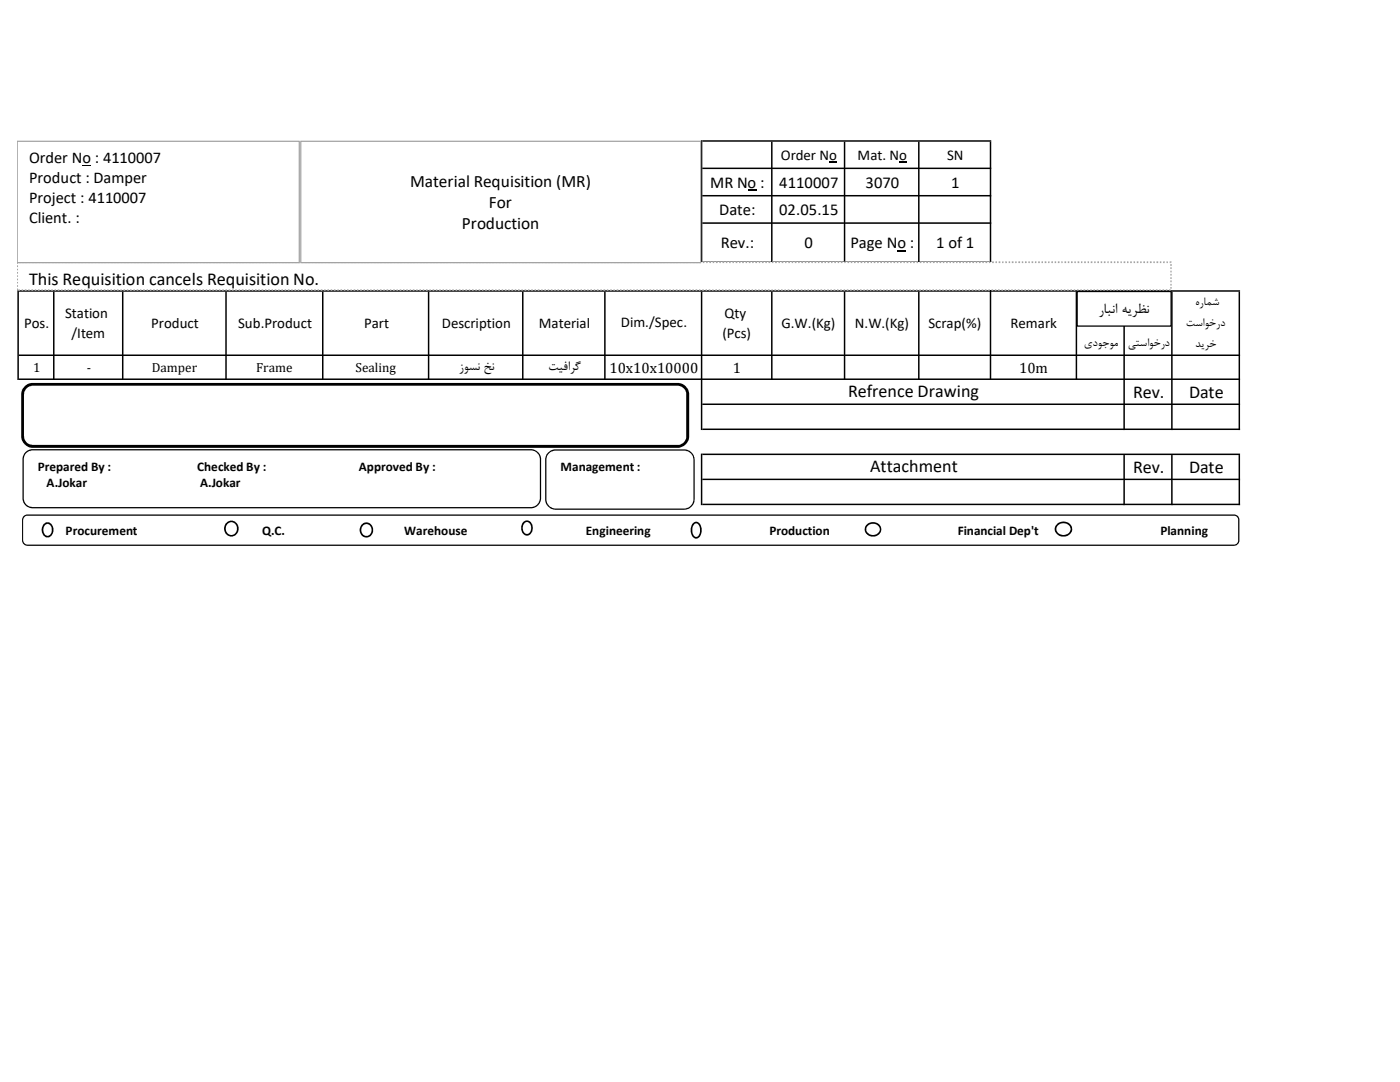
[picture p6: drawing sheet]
<svg xmlns="http://www.w3.org/2000/svg" width="279mm" height="216mm" viewBox="0 0 279 216" stroke-linecap="round" stroke-linejoin="round" font-family="sans-serif">
<path d="M149.2 37.8h1.8v.2h-1.8zM165.4 32.2h1.6v.2h-1.6zM179.5 32.2h1.5v.2h-1.5zM179.1 49.9h1.7v.2h-1.7z" fill="#000"/>
<g fill="#000">
<path d="M139.9 28h.3v24.5h-.3zM153.9 28.3h.3v24.2h-.3zM168.4 28.3h.3v24.2h-.3zM183.2 28.3h.3v24.2h-.3zM139.9 58.2h.3v27.6h-.3zM224.2 58.2h.3v27.6h-.3zM233.7 58.2h.3v27.6h-.3zM247.2 58.2h.3v27.6h-.3zM139.9 90.5h.3v10.3h-.3zM153.9 58.2h.3v17.6h-.3zM168.4 58.2h.3v17.6h-.3zM183.2 58.2h.3v17.6h-.3zM197.5 28.3h.3v47.5h-.3zM3.5 57.9h.3v17.9h-.3zM10.6 58.2h.3v17.6h-.3zM24.3 58.2h.3v17.6h-.3zM45 58.2h.3v17.6h-.3zM64.3 58.2h.3v17.6h-.3zM85.4 58.2h.3v17.6h-.3zM104.2 58.2h.3v17.6h-.3zM120.6 58.2h.3v17.6h-.3zM214.7 58.2h.3v17.6h-.3zM224.2 90.8h.3v10h-.3zM233.7 90.8h.3v10h-.3zM247.2 90.8h.3v10h-.3z" fill-rule="evenodd"/>
<path d="M140.2 28h57.6v.3h-57.6zM140.2 33.4h57.6v.3h-57.6zM140.2 38.9h57.6v.3h-57.6zM140.2 44.4h57.6v.3h-57.6zM140.2 52.2h57.6v.3h-57.6zM3.8 57.9h243.7v.3h-243.7zM3.8 70.7h243.7v.3h-243.7zM3.8 75.5h243.7v.3h-243.7zM140.2 80.5h107.3v.3h-107.3zM140.2 85.5h107.3v.3h-107.3zM140.2 90.5h107.3v.3h-107.3zM140.2 95.5h107.3v.3h-107.3zM140.2 100.5h107.3v.3h-107.3z" fill-rule="evenodd"/>
</g>
<path d="M3.4 52.3h230.3v5.6h-230.3z" fill="#fff"/>
<path d="M3.4 57.6h.2v.3h-.2zM3.4 56.9h.2v.3h-.2zM3.4 56.3h.2v.3h-.2zM3.4 55.6h.2v.3h-.2zM3.4 54.9h.2v.3h-.2zM3.4 54.3h.2v.3h-.2zM3.4 53.6h.2v.3h-.2zM3.4 53h.2v.3h-.2zM3.4 52.2v.3l.2-.2v.3h-.2zM3.8 52.2h.3v.3h-.3zM4.4 52.2h.3v.3h-.3zM5.1 52.2h.3v.3h-.3zM5.8 52.2h.3v.3h-.3zM6.4 52.2h.3v.3h-.3zM7.1 52.2h.3v.3h-.3zM7.7 52.2h.3v.3h-.3zM8.4 52.2h.3v.3h-.3zM9 52.2h.4v.3h-.4zM9.7 52.2h.3v.3h-.3zM10.3 52.2h.4v.3h-.4zM11 52.2h.3v.3h-.3zM11.6 52.2h.4v.3h-.4zM12.3 52.2h.3v.3h-.3zM13 52.2h.3v.3h-.3zM13.6 52.2h.3v.3h-.3zM14.3 52.2h.3v.3h-.3zM14.9 52.2h.3v.3h-.3zM15.6 52.2h.3v.3h-.3zM16.3 52.2h.3v.3h-.3zM16.9 52.2h.3v.3h-.3zM17.6 52.2h.3v.3h-.3zM18.2 52.2h.3v.3h-.3zM18.9 52.2h.3v.3h-.3zM19.5 52.2h.4v.3h-.4zM20.2 52.2h.3v.3h-.3zM20.8 52.2h.4v.3h-.4zM21.5 52.2h.3v.3h-.3zM22.1 52.2h.4v.3h-.4zM22.8 52.2h.3v.3h-.3zM23.5 52.2h.3v.3h-.3zM24.1 52.2h.3v.3h-.3zM24.8 52.2h.3v.3h-.3zM25.4 52.2h.3v.3h-.3zM26.1 52.2h.3v.3h-.3zM26.8 52.2h.3v.3h-.3zM27.4 52.2h.3v.3h-.3zM28.1 52.2h.3v.3h-.3zM28.7 52.2h.3v.3h-.3zM29.4 52.2h.3v.3h-.3zM30 52.2h.4v.3h-.4zM30.7 52.2h.3v.3h-.3zM31.3 52.2h.4v.3h-.4zM32 52.2h.3v.3h-.3zM32.6 52.2h.4v.3h-.4zM33.3 52.2h.3v.3h-.3zM34 52.2h.3v.3h-.3zM34.6 52.2h.3v.3h-.3zM35.3 52.2h.3v.3h-.3zM35.9 52.2h.3v.3h-.3zM36.6 52.2h.3v.3h-.3zM37.3 52.2h.2v.3h-.2zM37.9 52.2h.3v.3h-.3zM38.6 52.2h.3v.3h-.3zM39.2 52.2h.3v.3h-.3zM39.9 52.2h.3v.3h-.3zM40.5 52.2h.4v.3h-.4zM41.2 52.2h.3v.3h-.3zM41.8 52.2h.4v.3h-.4zM42.5 52.2h.3v.3h-.3zM43.1 52.2h.4v.3h-.4zM43.8 52.2h.3v.3h-.3zM44.4 52.2h.4v.3h-.4zM45.1 52.2h.3v.3h-.3zM45.8 52.2h.3v.3h-.3zM46.4 52.2h.3v.3h-.3zM47.1 52.2h.3v.3h-.3zM47.8 52.2h.2v.3h-.2zM48.4 52.2h.3v.3h-.3zM49.1 52.2h.3v.3h-.3zM49.7 52.2h.3v.3h-.3zM50.4 52.2h.3v.3h-.3zM51 52.2h.4v.3h-.4zM51.7 52.2h.3v.3h-.3zM52.3 52.2h.4v.3h-.4zM53 52.2h.3v.3h-.3zM53.6 52.2h.4v.3h-.4zM54.3 52.2h.3v.3h-.3zM54.9 52.2h.4v.3h-.4zM55.6 52.2h.3v.3h-.3zM56.3 52.2h.3v.3h-.3zM56.9 52.2h.3v.3h-.3zM57.6 52.2h.3v.3h-.3zM58.3 52.2h.2v.3h-.2zM58.9 52.2h.3v.3h-.3zM59.6 52.2h.3v.3h-.3zM60.2 52.2h.3v.3h-.3zM60.9 52.2h.3v.3h-.3zM61.5 52.2h.3v.3h-.3zM62.2 52.2h.3v.3h-.3zM62.8 52.2h.4v.3h-.4zM63.5 52.2h.3v.3h-.3zM64.1 52.2h.4v.3h-.4zM64.8 52.2h.3v.3h-.3zM65.4 52.2h.4v.3h-.4zM66.1 52.2h.3v.3h-.3zM66.8 52.2h.3v.3h-.3zM67.4 52.2h.3v.3h-.3zM68.1 52.2h.3v.3h-.3zM68.7 52.2h.3v.3h-.3zM69.4 52.2h.3v.3h-.3zM70.1 52.2h.3v.3h-.3zM70.7 52.2h.3v.3h-.3zM71.4 52.2h.3v.3h-.3zM72 52.2h.3v.3h-.3zM72.7 52.2h.3v.3h-.3zM73.3 52.2h.4v.3h-.4zM74 52.2h.3v.3h-.3zM74.6 52.2h.4v.3h-.4zM75.3 52.2h.3v.3h-.3zM75.9 52.2h.4v.3h-.4zM76.6 52.2h.3v.3h-.3zM77.3 52.2h.3v.3h-.3zM77.9 52.2h.3v.3h-.3zM78.6 52.2h.3v.3h-.3zM79.2 52.2h.3v.3h-.3zM79.9 52.2h.3v.3h-.3zM80.6 52.2h.3v.3h-.3zM81.2 52.2h.3v.3h-.3zM81.9 52.2h.3v.3h-.3zM82.5 52.2h.3v.3h-.3zM83.2 52.2h.3v.3h-.3zM83.8 52.2h.4v.3h-.4zM84.5 52.2h.3v.3h-.3zM85.1 52.2h.4v.3h-.4zM85.8 52.2h.3v.3h-.3zM86.4 52.2h.4v.3h-.4zM87.1 52.2h.3v.3h-.3zM87.8 52.2h.3v.3h-.3zM88.4 52.2h.3v.3h-.3zM89.1 52.2h.3v.3h-.3zM89.7 52.2h.3v.3h-.3zM90.4 52.2h.3v.3h-.3zM91.1 52.2h.3v.3h-.3zM91.7 52.2h.3v.3h-.3zM92.4 52.2h.3v.3h-.3zM93 52.2h.3v.3h-.3zM93.7 52.2h.3v.3h-.3zM94.3 52.2h.4v.3h-.4zM95 52.2h.3v.3h-.3zM95.6 52.2h.4v.3h-.4zM96.3 52.2h.3v.3h-.3zM96.9 52.2h.4v.3h-.4zM97.6 52.2h.3v.3h-.3zM98.3 52.2h.3v.3h-.3zM98.9 52.2h.3v.3h-.3zM99.6 52.2h.3v.3h-.3zM100.2 52.2h.3v.3h-.3zM100.9 52.2h.3v.3h-.3zM101.6 52.2h.3v.3h-.3zM102.2 52.2h.3v.3h-.3zM102.9 52.2h.3v.3h-.3zM103.5 52.2h.3v.3h-.3zM104.2 52.2h.3v.3h-.3zM104.8 52.2h.4v.3h-.4zM105.5 52.2h.3v.3h-.3zM106.1 52.2h.4v.3h-.4zM106.8 52.2h.3v.3h-.3zM107.4 52.2h.4v.3h-.4zM108.1 52.2h.3v.3h-.3zM108.8 52.2h.3v.3h-.3zM109.4 52.2h.3v.3h-.3zM110.1 52.2h.3v.3h-.3zM110.7 52.2h.3v.3h-.3zM111.4 52.2h.3v.3h-.3zM112.1 52.2h.3v.3h-.3zM112.7 52.2h.3v.3h-.3zM113.4 52.2h.3v.3h-.3zM114 52.2h.3v.3h-.3zM114.7 52.2h.3v.3h-.3zM115.3 52.2h.4v.3h-.4zM116 52.2h.3v.3h-.3zM116.6 52.2h.4v.3h-.4zM117.3 52.2h.3v.3h-.3zM117.9 52.2h.4v.3h-.4zM118.6 52.2h.3v.3h-.3zM119.3 52.2h.3v.3h-.3zM119.9 52.2h.3v.3h-.3zM120.6 52.2h.3v.3h-.3zM121.2 52.2h.3v.3h-.3zM121.9 52.2h.3v.3h-.3zM122.6 52.2h.3v.3h-.3zM123.2 52.2h.3v.3h-.3zM123.9 52.2h.3v.3h-.3zM124.5 52.2h.3v.3h-.3zM125.2 52.2h.3v.3h-.3zM125.8 52.2h.4v.3h-.4zM126.5 52.2h.3v.3h-.3zM127.1 52.2h.4v.3h-.4zM127.8 52.2h.3v.3h-.3zM128.4 52.2h.4v.3h-.4zM129.1 52.2h.3v.3h-.3zM129.8 52.2h.3v.3h-.3zM130.4 52.2h.3v.3h-.3zM131.1 52.2h.3v.3h-.3zM131.7 52.2h.3v.3h-.3zM132.4 52.2h.3v.3h-.3zM133.1 52.2h.2v.3h-.2zM133.7 52.2h.3v.3h-.3zM134.4 52.2h.3v.3h-.3zM135 52.2h.3v.3h-.3zM135.7 52.2h.3v.3h-.3zM136.3 52.2h.4v.3h-.4zM137 52.2h.3v.3h-.3zM137.6 52.2h.4v.3h-.4zM138.3 52.2h.3v.3h-.3zM138.9 52.2h.4v.3h-.4zM139.6 52.2h.3v.3h-.3zM140.3 52.2h.3v.3h-.3zM140.9 52.2h.3v.3h-.3zM141.6 52.2h.3v.3h-.3zM142.2 52.2h.3v.3h-.3zM142.9 52.2h.3v.3h-.3zM143.6 52.2h.2v.3h-.2zM144.2 52.2h.3v.3h-.3zM144.9 52.2h.3v.3h-.3zM145.5 52.2h.3v.3h-.3zM146.2 52.2h.3v.3h-.3zM146.8 52.2h.4v.3h-.4zM147.5 52.2h.3v.3h-.3zM148.1 52.2h.4v.3h-.4zM148.8 52.2h.3v.3h-.3zM149.4 52.2h.4v.3h-.4zM150.1 52.2h.3v.3h-.3zM150.7 52.2h.4v.3h-.4zM151.4 52.2h.3v.3h-.3zM152.1 52.2h.3v.3h-.3zM152.7 52.2h.3v.3h-.3zM153.4 52.2h.3v.3h-.3zM154.1 52.2h.2v.3h-.2zM154.7 52.2h.3v.3h-.3zM155.4 52.2h.3v.3h-.3zM156 52.2h.3v.3h-.3zM156.7 52.2h.3v.3h-.3zM157.3 52.2h.3v.3h-.3zM158 52.2h.3v.3h-.3zM158.6 52.2h.4v.3h-.4zM159.3 52.2h.3v.3h-.3zM159.9 52.2h.4v.3h-.4zM160.6 52.2h.3v.3h-.3zM161.2 52.2h.4v.3h-.4zM161.9 52.2h.3v.3h-.3zM162.6 52.2h.3v.3h-.3zM163.2 52.2h.3v.3h-.3zM163.9 52.2h.3v.3h-.3zM164.5 52.2h.3v.3h-.3zM165.2 52.2h.3v.3h-.3zM165.9 52.2h.3v.3h-.3zM166.5 52.2h.3v.3h-.3zM167.2 52.2h.3v.3h-.3zM167.8 52.2h.3v.3h-.3zM168.5 52.2h.3v.3h-.3zM169.1 52.2h.4v.3h-.4zM169.8 52.2h.3v.3h-.3zM170.4 52.2h.4v.3h-.4zM171.1 52.2h.3v.3h-.3zM171.7 52.2h.4v.3h-.4zM172.4 52.2h.3v.3h-.3zM173.1 52.2h.3v.3h-.3zM173.7 52.2h.3v.3h-.3zM174.4 52.2h.3v.3h-.3zM175 52.2h.3v.3h-.3zM175.7 52.2h.3v.3h-.3zM176.4 52.2h.3v.3h-.3zM177 52.2h.3v.3h-.3zM177.7 52.2h.3v.3h-.3zM178.3 52.2h.3v.3h-.3zM179 52.2h.3v.3h-.3zM179.6 52.2h.4v.3h-.4zM180.3 52.2h.3v.3h-.3zM180.9 52.2h.4v.3h-.4zM181.6 52.2h.3v.3h-.3zM182.2 52.2h.4v.3h-.4zM182.9 52.2h.3v.3h-.3zM183.6 52.2h.3v.3h-.3zM184.2 52.2h.3v.3h-.3zM184.9 52.2h.3v.3h-.3zM185.5 52.2h.3v.3h-.3zM186.2 52.2h.3v.3h-.3zM186.9 52.2h.3v.3h-.3zM187.5 52.2h.3v.3h-.3zM188.2 52.2h.3v.3h-.3zM188.8 52.2h.3v.3h-.3zM189.5 52.2h.3v.3h-.3zM190.1 52.2h.4v.3h-.4zM190.8 52.2h.3v.3h-.3zM191.4 52.2h.4v.3h-.4zM192.1 52.2h.3v.3h-.3zM192.7 52.2h.4v.3h-.4zM193.4 52.2h.3v.3h-.3zM194.1 52.2h.3v.3h-.3zM194.7 52.2h.3v.3h-.3zM195.4 52.2h.3v.3h-.3zM196 52.2h.3v.3h-.3zM196.7 52.2h.3v.3h-.3zM197.4 52.2h.3v.3h-.3zM198 52.2h.3v.3h-.3zM198.7 52.2h.3v.3h-.3zM199.3 52.2h.3v.3h-.3zM200 52.2h.3v.3h-.3zM200.6 52.2h.4v.3h-.4zM201.3 52.2h.3v.3h-.3zM201.9 52.2h.4v.3h-.4zM202.6 52.2h.3v.3h-.3zM203.2 52.2h.4v.3h-.4zM203.9 52.2h.3v.3h-.3zM204.6 52.2h.3v.3h-.3zM205.2 52.2h.3v.3h-.3zM205.9 52.2h.3v.3h-.3zM206.5 52.2h.3v.3h-.3zM207.2 52.2h.3v.3h-.3zM207.9 52.2h.3v.3h-.3zM208.5 52.2h.3v.3h-.3zM209.2 52.2h.3v.3h-.3zM209.8 52.2h.3v.3h-.3zM210.5 52.2h.3v.3h-.3zM211.1 52.2h.4v.3h-.4zM211.8 52.2h.3v.3h-.3zM212.4 52.2h.4v.3h-.4zM213.1 52.2h.3v.3h-.3zM213.7 52.2h.4v.3h-.4zM214.4 52.2h.3v.3h-.3zM215.1 52.2h.3v.3h-.3zM215.7 52.2h.3v.3h-.3zM216.4 52.2h.3v.3h-.3zM217 52.2h.3v.3h-.3zM217.7 52.2h.3v.3h-.3zM218.4 52.2h.3v.3h-.3zM219 52.2h.3v.3h-.3zM219.7 52.2h.3v.3h-.3zM220.3 52.2h.3v.3h-.3zM221 52.2h.3v.3h-.3zM221.6 52.2h.4v.3h-.4zM222.3 52.2h.3v.3h-.3zM222.9 52.2h.4v.3h-.4zM223.6 52.2h.3v.3h-.3zM224.2 52.2h.4v.3h-.4zM224.9 52.2h.3v.3h-.3zM225.6 52.2h.3v.3h-.3zM226.2 52.2h.3v.3h-.3zM226.9 52.2h.3v.3h-.3zM227.5 52.2h.3v.3h-.3zM228.2 52.2h.3v.3h-.3zM228.9 52.2h.3v.3h-.3zM229.5 52.2h.3v.3h-.3zM230.2 52.2h.3v.3h-.3zM230.8 52.2h.3v.3h-.3zM231.5 52.2h.3v.3h-.3zM232.1 52.2h.4v.3h-.4zM232.8 52.2h.3v.3h-.3zM233.4 52.2h.4v.2l-.2-.1 .1 .2h-.3zM233.6 52.7h.2v.3h-.2zM233.6 53.3h.2v.4h-.2zM233.6 54h.2v.4h-.2zM233.6 54.7h.2v.3h-.2zM233.6 55.3h.2v.4h-.2zM233.6 56h.2v.3h-.2zM233.6 56.6h.2v.4h-.2zM233.6 57.3h.2v.3h-.2zM233.3 57.7h.3v.3h-.3zM232.7 57.7h.3v.3h-.3zM232 57.7h.3v.3h-.3zM231.4 57.7h.2v.3h-.2zM230.7 57.7h.3v.3h-.3zM230 57.7h.3v.3h-.3zM229.4 57.7h.3v.3h-.3zM228.7 57.7h.3v.3h-.3zM228 57.7h.4v.3h-.4zM227.4 57.7h.3v.3h-.3zM226.7 57.7h.4v.3h-.4zM226.1 57.7h.3v.3h-.3zM225.4 57.7h.4v.3h-.4zM224.8 57.7h.3v.3h-.3zM224.1 57.7h.4v.3h-.4zM223.5 57.7h.3v.3h-.3zM222.8 57.7h.3v.3h-.3zM222.2 57.7h.3v.3h-.3zM221.5 57.7h.3v.3h-.3zM220.9 57.7h.2v.3h-.2zM220.2 57.7h.3v.3h-.3zM219.5 57.7h.3v.3h-.3zM218.9 57.7h.3v.3h-.3zM218.2 57.7h.3v.3h-.3zM217.6 57.7h.3v.3h-.3zM216.9 57.7h.3v.3h-.3zM216.2 57.7h.4v.3h-.4zM215.6 57.7h.3v.3h-.3zM214.9 57.7h.4v.3h-.4zM214.3 57.7h.3v.3h-.3zM213.6 57.7h.4v.3h-.4zM213 57.7h.3v.3h-.3zM212.3 57.7h.3v.3h-.3zM211.7 57.7h.3v.3h-.3zM211 57.7h.3v.3h-.3zM210.4 57.7h.3v.3h-.3zM209.7 57.7h.3v.3h-.3zM209 57.7h.3v.3h-.3zM208.4 57.7h.3v.3h-.3zM207.7 57.7h.3v.3h-.3zM207.1 57.7h.3v.3h-.3zM206.4 57.7h.3v.3h-.3zM205.7 57.7h.4v.3h-.4zM205.1 57.7h.3v.3h-.3zM204.4 57.7h.4v.3h-.4zM203.8 57.7h.3v.3h-.3zM203.1 57.7h.4v.3h-.4zM202.5 57.7h.3v.3h-.3zM201.8 57.7h.3v.3h-.3zM201.2 57.7h.3v.3h-.3zM200.5 57.7h.3v.3h-.3zM199.9 57.7h.3v.3h-.3zM199.2 57.7h.3v.3h-.3zM198.5 57.7h.3v.3h-.3zM197.9 57.7h.3v.3h-.3zM197.2 57.7h.3v.3h-.3zM196.6 57.7h.3v.3h-.3zM195.9 57.7h.3v.3h-.3zM195.2 57.7h.4v.3h-.4zM194.6 57.7h.3v.3h-.3zM193.9 57.7h.4v.3h-.4zM193.3 57.7h.3v.3h-.3zM192.6 57.7h.4v.3h-.4zM192 57.7h.3v.3h-.3zM191.3 57.7h.3v.3h-.3zM190.7 57.7h.3v.3h-.3zM190 57.7h.3v.3h-.3zM189.4 57.7h.3v.3h-.3zM188.7 57.7h.3v.3h-.3zM188 57.7h.3v.3h-.3zM187.4 57.7h.3v.3h-.3zM186.7 57.7h.3v.3h-.3zM186.1 57.7h.3v.3h-.3zM185.4 57.7h.3v.3h-.3zM184.7 57.7h.4v.3h-.4zM184.1 57.7h.3v.3h-.3zM183.4 57.7h.4v.3h-.4zM182.8 57.7h.3v.3h-.3zM182.1 57.7h.4v.3h-.4zM181.5 57.7h.3v.3h-.3zM180.8 57.7h.3v.3h-.3zM180.2 57.7h.3v.3h-.3zM179.5 57.7h.3v.3h-.3zM178.9 57.7h.3v.3h-.3zM178.2 57.7h.3v.3h-.3zM177.5 57.7h.3v.3h-.3zM176.9 57.7h.3v.3h-.3zM176.2 57.7h.3v.3h-.3zM175.6 57.7h.3v.3h-.3zM174.9 57.7h.3v.3h-.3zM174.2 57.7h.4v.3h-.4zM173.6 57.7h.3v.3h-.3zM172.9 57.7h.4v.3h-.4zM172.3 57.7h.3v.3h-.3zM171.6 57.7h.4v.3h-.4zM171 57.7h.3v.3h-.3zM170.3 57.7h.3v.3h-.3zM169.7 57.7h.3v.3h-.3zM169 57.7h.3v.3h-.3zM168.4 57.7h.3v.3h-.3zM167.7 57.7h.3v.3h-.3zM167 57.7h.3v.3h-.3zM166.4 57.7h.3v.3h-.3zM165.7 57.7h.3v.3h-.3zM165.1 57.7h.3v.3h-.3zM164.4 57.7h.3v.3h-.3zM163.7 57.7h.4v.3h-.4zM163.1 57.7h.3v.3h-.3zM162.4 57.7h.4v.3h-.4zM161.8 57.7h.3v.3h-.3zM161.1 57.7h.4v.3h-.4zM160.5 57.7h.3v.3h-.3zM159.8 57.7h.3v.3h-.3zM159.2 57.7h.3v.3h-.3zM158.5 57.7h.3v.3h-.3zM157.9 57.7h.3v.3h-.3zM157.2 57.7h.3v.3h-.3zM156.5 57.7h.3v.3h-.3zM155.9 57.7h.3v.3h-.3zM155.2 57.7h.3v.3h-.3zM154.6 57.7h.3v.3h-.3zM153.9 57.7h.3v.3h-.3zM153.2 57.7h.4v.3h-.4zM152.6 57.7h.3v.3h-.3zM151.9 57.7h.4v.3h-.4zM151.3 57.7h.3v.3h-.3zM150.6 57.7h.4v.3h-.4zM150 57.7h.3v.3h-.3zM149.3 57.7h.3v.3h-.3zM148.7 57.7h.3v.3h-.3zM148 57.7h.3v.3h-.3zM147.4 57.7h.3v.3h-.3zM146.7 57.7h.3v.3h-.3zM146 57.7h.3v.3h-.3zM145.4 57.7h.3v.3h-.3zM144.7 57.7h.3v.3h-.3zM144.1 57.7h.3v.3h-.3zM143.4 57.7h.3v.3h-.3zM142.7 57.7h.4v.3h-.4zM142.1 57.7h.3v.3h-.3zM141.4 57.7h.4v.3h-.4zM140.8 57.7h.3v.3h-.3zM140.1 57.7h.4v.3h-.4zM139.5 57.7h.3v.3h-.3zM138.8 57.7h.3v.3h-.3zM138.2 57.7h.3v.3h-.3zM137.5 57.7h.3v.3h-.3zM136.9 57.7h.3v.3h-.3zM136.2 57.7h.3v.3h-.3zM135.6 57.7h.2v.3h-.2zM134.9 57.7h.3v.3h-.3zM134.2 57.7h.3v.3h-.3zM133.6 57.7h.3v.3h-.3zM132.9 57.7h.3v.3h-.3zM132.2 57.7h.4v.3h-.4zM131.6 57.7h.3v.3h-.3zM130.9 57.7h.4v.3h-.4zM130.3 57.7h.3v.3h-.3zM129.6 57.7h.4v.3h-.4zM129 57.7h.3v.3h-.3zM128.3 57.7h.4v.3h-.4zM127.7 57.7h.3v.3h-.3zM127 57.7h.3v.3h-.3zM126.4 57.7h.3v.3h-.3zM125.7 57.7h.3v.3h-.3zM125.1 57.7h.2v.3h-.2zM124.4 57.7h.3v.3h-.3zM123.7 57.7h.3v.3h-.3zM123.1 57.7h.3v.3h-.3zM122.4 57.7h.3v.3h-.3zM121.8 57.7h.3v.3h-.3zM121.1 57.7h.3v.3h-.3zM120.4 57.7h.4v.3h-.4zM119.8 57.7h.3v.3h-.3zM119.1 57.7h.4v.3h-.4zM118.5 57.7h.3v.3h-.3zM117.8 57.7h.4v.3h-.4zM117.2 57.7h.3v.3h-.3zM116.5 57.7h.3v.3h-.3zM115.9 57.7h.3v.3h-.3zM115.2 57.7h.3v.3h-.3zM114.6 57.7h.3v.3h-.3zM113.9 57.7h.3v.3h-.3zM113.2 57.7h.3v.3h-.3zM112.6 57.7h.3v.3h-.3zM111.9 57.7h.3v.3h-.3zM111.3 57.7h.3v.3h-.3zM110.6 57.7h.3v.3h-.3zM109.9 57.7h.4v.3h-.4zM109.3 57.7h.3v.3h-.3zM108.6 57.7h.4v.3h-.4zM108 57.7h.3v.3h-.3zM107.3 57.7h.4v.3h-.4zM106.7 57.7h.3v.3h-.3zM106 57.7h.3v.3h-.3zM105.4 57.7h.3v.3h-.3zM104.7 57.7h.3v.3h-.3zM104.1 57.7h.3v.3h-.3zM103.4 57.7h.3v.3h-.3zM102.7 57.7h.3v.3h-.3zM102.1 57.7h.3v.3h-.3zM101.4 57.7h.3v.3h-.3zM100.8 57.7h.3v.3h-.3zM100.1 57.7h.3v.3h-.3zM99.4 57.7h.4v.3h-.4zM98.8 57.7h.3v.3h-.3zM98.1 57.7h.4v.3h-.4zM97.5 57.7h.3v.3h-.3zM96.8 57.7h.4v.3h-.4zM96.2 57.7h.3v.3h-.3zM95.5 57.7h.3v.3h-.3zM94.9 57.7h.3v.3h-.3zM94.2 57.7h.3v.3h-.3zM93.6 57.7h.3v.3h-.3zM92.9 57.7h.3v.3h-.3zM92.2 57.7h.3v.3h-.3zM91.6 57.7h.3v.3h-.3zM90.9 57.7h.3v.3h-.3zM90.3 57.7h.3v.3h-.3zM89.6 57.7h.3v.3h-.3zM88.9 57.7h.4v.3h-.4zM88.3 57.7h.3v.3h-.3zM87.6 57.7h.4v.3h-.4zM87 57.7h.3v.3h-.3zM86.3 57.7h.4v.3h-.4zM85.7 57.7h.3v.3h-.3zM85 57.7h.3v.3h-.3zM84.4 57.7h.3v.3h-.3zM83.7 57.7h.3v.3h-.3zM83.1 57.7h.3v.3h-.3zM82.4 57.7h.3v.3h-.3zM81.7 57.7h.3v.3h-.3zM81.1 57.7h.3v.3h-.3zM80.4 57.7h.3v.3h-.3zM79.8 57.7h.3v.3h-.3zM79.1 57.7h.3v.3h-.3zM78.4 57.7h.4v.3h-.4zM77.8 57.7h.3v.3h-.3zM77.1 57.7h.4v.3h-.4zM76.5 57.7h.3v.3h-.3zM75.8 57.7h.4v.3h-.4zM75.2 57.7h.3v.3h-.3zM74.5 57.7h.3v.3h-.3zM73.9 57.7h.3v.3h-.3zM73.2 57.7h.3v.3h-.3zM72.6 57.7h.3v.3h-.3zM71.9 57.7h.3v.3h-.3zM71.2 57.7h.3v.3h-.3zM70.6 57.7h.3v.3h-.3zM69.9 57.7h.3v.3h-.3zM69.3 57.7h.3v.3h-.3zM68.6 57.7h.3v.3h-.3zM67.9 57.7h.4v.3h-.4zM67.3 57.7h.3v.3h-.3zM66.6 57.7h.4v.3h-.4zM66 57.7h.3v.3h-.3zM65.3 57.7h.4v.3h-.4zM64.7 57.7h.3v.3h-.3zM64 57.7h.3v.3h-.3zM63.4 57.7h.3v.3h-.3zM62.7 57.7h.3v.3h-.3zM62.1 57.7h.3v.3h-.3zM61.4 57.7h.3v.3h-.3zM60.7 57.7h.3v.3h-.3zM60.1 57.7h.3v.3h-.3zM59.4 57.7h.3v.3h-.3zM58.8 57.7h.3v.3h-.3zM58.1 57.7h.3v.3h-.3zM57.4 57.7h.4v.3h-.4zM56.8 57.7h.3v.3h-.3zM56.1 57.7h.4v.3h-.4zM55.5 57.7h.3v.3h-.3zM54.8 57.7h.4v.3h-.4zM54.2 57.7h.3v.3h-.3zM53.5 57.7h.3v.3h-.3zM52.9 57.7h.3v.3h-.3zM52.2 57.7h.3v.3h-.3zM51.6 57.7h.3v.3h-.3zM50.9 57.7h.3v.3h-.3zM50.2 57.7h.3v.3h-.3zM49.6 57.7h.3v.3h-.3zM48.9 57.7h.3v.3h-.3zM48.3 57.7h.3v.3h-.3zM47.6 57.7h.3v.3h-.3zM46.9 57.7h.4v.3h-.4zM46.3 57.7h.3v.3h-.3zM45.6 57.7h.4v.3h-.4zM45 57.7h.3v.3h-.3zM44.3 57.7h.4v.3h-.4zM43.7 57.7h.3v.3h-.3zM43 57.7h.3v.3h-.3zM42.4 57.7h.3v.3h-.3zM41.7 57.7h.3v.3h-.3zM41.1 57.7h.3v.3h-.3zM40.4 57.7h.3v.3h-.3zM39.8 57.7h.2v.3h-.2zM39.1 57.7h.3v.3h-.3zM38.4 57.7h.3v.3h-.3zM37.8 57.7h.3v.3h-.3zM37.1 57.7h.3v.3h-.3zM36.4 57.7h.4v.3h-.4zM35.8 57.7h.3v.3h-.3zM35.1 57.7h.4v.3h-.4zM34.5 57.7h.3v.3h-.3zM33.8 57.7h.4v.3h-.4zM33.2 57.7h.3v.3h-.3zM32.5 57.7h.4v.3h-.4zM31.9 57.7h.3v.3h-.3zM31.2 57.7h.3v.3h-.3zM30.6 57.7h.3v.3h-.3zM29.9 57.7h.3v.3h-.3zM29.3 57.7h.2v.3h-.2zM28.6 57.7h.3v.3h-.3zM27.9 57.7h.3v.3h-.3zM27.3 57.7h.3v.3h-.3zM26.6 57.7h.3v.3h-.3zM26 57.7h.3v.3h-.3zM25.3 57.7h.3v.3h-.3zM24.6 57.7h.4v.3h-.4zM24 57.7h.3v.3h-.3zM23.3 57.7h.4v.3h-.4zM22.7 57.7h.3v.3h-.3zM22 57.7h.4v.3h-.4zM21.4 57.7h.3v.3h-.3zM20.7 57.7h.3v.3h-.3zM20.1 57.7h.3v.3h-.3zM19.4 57.7h.3v.3h-.3zM18.8 57.7h.2v.3h-.2zM18.1 57.7h.3v.3h-.3zM17.4 57.7h.3v.3h-.3zM16.8 57.7h.3v.3h-.3zM16.1 57.7h.3v.3h-.3zM15.5 57.7h.3v.3h-.3zM14.8 57.7h.3v.3h-.3zM14.1 57.7h.4v.3h-.4zM13.5 57.7h.3v.3h-.3zM12.8 57.7h.4v.3h-.4zM12.2 57.7h.3v.3h-.3zM11.5 57.7h.4v.3h-.4zM10.9 57.7h.3v.3h-.3zM10.2 57.7h.3v.3h-.3zM9.6 57.7h.3v.3h-.3zM8.9 57.7h.3v.3h-.3zM8.3 57.7h.3v.3h-.3zM7.6 57.7h.3v.3h-.3zM6.9 57.7h.3v.3h-.3zM6.3 57.7h.3v.3h-.3zM5.6 57.7h.3v.3h-.3zM5 57.7h.3v.3h-.3zM4.3 57.7h.3v.3h-.3zM3.6 57.7h.4v.3h-.4z" fill="#a6a6a6"/>
<path d="M3.4 28.2h56.3v24.2h-56.3z" fill="#fff"/>
<path d="M3.4 28.1h56.4v24.4h-56.4zM3.4 28.3l.2-.1v24.2l-.2-.1h56.3l-.1 .1v-24.2l.1 .1z" fill="#a6a6a6"/>
<path d="M16.5 32.9h1.7v.1h-1.7z" fill="#000"/>
<path d="M60 28.2h79.8v24.2h-79.8z" fill="#fff"/>
<path d="M59.9 28.1h79.9l.2 .1v24.2l-.2 .1h-79.8l-.1-.1zM60 28.3l.2-.1v24.2l-.2-.1h79.8l-.1 .1v-24.2l.1 .1z" fill="#a6a6a6"/>
<path d="M215 58.2h18.7v6.9h-18.7z" fill="#fff"/>
<path d="M214.9 58.1h18.9v7l-.1 .1h-18.7l-.2-.1zM215 58.3l.1-.1v6.9l-.1-.2h18.7l-.1 .2v-6.9l.1 .1z" fill="#000"/>
<path d="M5.2 90.3l.8-.5 .5-.1h99.4a1.93 1.93 0 0 1 2 2v7.7a1.93 1.93 0 0 1-2 1.9h-99.4a1.9 1.9 0 0 1-1.9-1.9v-7.7l.1-.6z" fill-rule="evenodd" fill="#fff"/>
<path d="M5.1 90.2l.6-.4 .6-.2h99.6a2.02 2.02 0 0 1 2.1 2.1v7.7a2.03 2.03 0 0 1-2 2h-99.5a2.02 2.02 0 0 1-2-2v-7.9l.2-.8zM5.2 90.4l-.5 1.1v7.9a1.72 1.72 0 0 0 .8 1.5l.8 .3h99.8l1.1-.5 .5-1.1v-8.1l-.5-1.1-1.1-.5h-99.8z" fill="#000"/>
<path d="M109.5 90.4l.9-.5 .5-.1h25.6a1.98 1.98 0 0 1 2 1.9v7.9a1.99 1.99 0 0 1-2 2h-25.6a1.98 1.98 0 0 1-2-2v-7.9l.1-.5z" fill-rule="evenodd" fill="#fff"/>
<path d="M109.4 90.3l.5-.4 .8-.2h25.8a2.1 2.1 0 0 1 2.1 2v7.9a2.17 2.17 0 0 1-2.1 2.1h-25.6a2.1 2.1 0 0 1-2.1-2.1v-8.1l.2-.6zM109.6 90.5l-.4 .5-.1 .6v8.2l.2 .9 .6 .5 .4 .2 26.4 .1 .8-.3 .6-.6 .2-.4 .1-8.6-.3-.9-.9-.7-.5-.1h-26l-.5 .1z" fill="#000"/>
<path d="M4.8 103.1l.7-.3h240.8a.96 .96 0 0 1 .9 1v4a.99 .99 0 0 1-.9 1h-240.8a.99 .99 0 0 1-1-1v-4z" fill-rule="evenodd" fill="#fff"/>
<path d="M4.6 103.1l.7-.4h241.2l.5 .3 .4 .5v4.3a1.09 1.09 0 0 1-1.1 1.1h-240.8a1.08 1.08 0 0 1-1.1-1.1v-4.3zM4.9 103.1l-.3 .7v4l.3 .6 .4 .3h241.1l.5-.3 .2-.4v-4.4l-.3-.5-.4-.2h-241.1z" fill="#000"/>
<path d="M8.9 104.6a.93 .93 0 0 1 1-.2 .93 .93 0 0 1 .5 .9 1.25 1.25 0 0 1-1.2 1.7 1.59 1.59 0 0 1-.3-2.4z" fill-rule="evenodd" fill="#fff"/>
<path d="M8.8 104.5a.97 .97 0 0 1 1.4 0l.1 .1a1.87 1.87 0 0 1 0 2.2 1 1 0 0 1-1.3 .3l-.5-.5a1.78 1.78 0 0 1 .1-1.9zM9 104.7l-.3 .5v1l.4 .6 .6 .1 .2-.1 .4-.6v-1l-.6-.6z" fill="#000"/>
<path d="M45.4 104.3a1.34 1.34 0 0 1 2.1 1.2 1.34 1.34 0 0 1-2.1 1.1 1.48 1.48 0 0 1 0-2.3z" fill-rule="evenodd" fill="#fff"/>
<path d="M45.1 104.4h.1a1.33 1.33 0 0 1 1.5-.4l.7 .6 .2 .6a1.54 1.54 0 0 1-1.4 1.9h-.3a1.66 1.66 0 0 1-.8-2.7zM45.4 104.6l-.3 .3v1.1l.7 .7h.8l.5-.5 .2-.5-.2-1-.3-.3-.6-.2z" fill="#000"/>
<path d="M72.4 104.7a1.31 1.31 0 0 1 1.9 .5 1.31 1.31 0 0 1-.8 1.8 1.33 1.33 0 0 1-1.5-.7 1.33 1.33 0 0 1 .4-1.6z" fill-rule="evenodd" fill="#fff"/>
<path d="M72.1 104.7h.1a1.32 1.32 0 0 1 1.5-.3 1.32 1.32 0 0 1 .8 1.4 1.39 1.39 0 0 1-1.9 1.4 1.39 1.39 0 0 1-.6-2.3zM72.4 104.9l-.3 .8 .2 .7 .6 .5 .8-.1 .4-.5 .1-.5-.3-.9-.8-.3z" fill="#000"/>
<path d="M211 104.8a1.65 1.65 0 0 1 1.6-.5 1.65 1.65 0 0 1 1.2 1.3 1.62 1.62 0 0 1-1.6 1.3 1.62 1.62 0 0 1-1.5-1.3z" fill-rule="evenodd" fill="#fff"/>
<path d="M210.8 104.7l.5-.4a1.91 1.91 0 0 1 1.9 0 1.54 1.54 0 0 1 .8 1.6l-.6 .7a1.83 1.83 0 0 1-1.8 .4l-.6-.4-.4-.4-.1-.8zM211 104.9l-.2 .5v.4l.6 .8 1.2 .1 .5-.1 .5-.6v-.8l-.8-.7h-1.1z" fill="#000"/>
<path d="M104.6 104.3a.93 .93 0 0 1 1-.2 .93 .93 0 0 1 .5 .8 1.24 1.24 0 0 1-1.3 1.8 1.61 1.61 0 0 1-.2-2.4z" fill-rule="evenodd" fill="#fff"/>
<path d="M104.5 104.1a.99 .99 0 0 1 1.6 .4 1.76 1.76 0 0 1-.1 1.9l-.6 .4a1.08 1.08 0 0 1-1.2-.6 2.04 2.04 0 0 1 .3-2.1zM104.7 104.4l-.3 .5v.9l.3 .6 .6 .2 .3-.2 .4-.6v-.9l-.3-.4-.3-.3z" fill="#000"/>
<path d="M173 104.9a1.5 1.5 0 0 1 1.8-.5 1.5 1.5 0 0 1 .8 1.6 1.56 1.56 0 0 1-1.6 .9 1.56 1.56 0 0 1-1.3-1.3z" fill-rule="evenodd" fill="#fff"/>
<path d="M172.8 104.8l.5-.4 .6-.2 1 .1a1.45 1.45 0 0 1 1 1.3l-.3 .9-.7 .5-1 .1-.8-.5a1.28 1.28 0 0 1-.3-1.8zM173.3 104.8l-.4 .6v.5l.5 .7 .8 .2 .6-.1 .7-.6 .1-.7-.6-.7-1.1-.2z" fill="#000"/>
<path d="M138.4 104.6a.84 .84 0 0 1 1-.2 .84 .84 0 0 1 .4 .9 1.56 1.56 0 0 1-.9 2 1.8 1.8 0 0 1-.5-2.7z" fill-rule="evenodd" fill="#fff"/>
<path d="M138.3 104.4a.83 .83 0 0 1 1.3 0 1.94 1.94 0 0 1-.5 3.1l-.4-.1a2 2 0 0 1-.4-3zM138.6 104.5l-.4 .7v1.1l.4 .8h.5l.6-.8v-1.1l-.5-.7-.3-.1z" fill="#000"/>
<path d="M5.1 77.3l.9-.6h.6h128.6a2.08 2.08 0 0 1 2 2v8.3a2.08 2.08 0 0 1-2 2.1h-128.6a2.04 2.04 0 0 1-2.1-2.1v-8.3l.1-.5z" fill-rule="evenodd" fill="#fff"/>
<path d="M5 77l.6-.4 .7-.2 129.3 .1a2.3 2.3 0 0 1 1.9 2.2v8.3a2.33 2.33 0 0 1-2.3 2.4h-128.6a2.33 2.33 0 0 1-2.4-2.4v-8.5a2.16 2.16 0 0 1 .7-1.4zM5.3 77.5l-.4 .7-.1 .5v8.3l.1 .7 .4 .6 .3 .2 .8 .3h129.2l.9-.5 .4-.9v-9l-.5-.9-.3-.3-.7-.2h-129l-.5 .1z" fill="#000"/>
<g font-size="3.6">
<text x="5.8" y="56.9">This Requisition cancels Requisition No.</text>
<text x="169.2" y="79.2">Refrence Drawing</text>
<text x="226.1" y="79.4">Rev.</text>
<text x="237.3" y="79.4">Date</text>
<text x="173.7" y="94.2">Attachment</text>
<text x="226.1" y="94.4">Rev.</text>
<text x="237.3" y="94.4">Date</text>
</g>
<g font-size="3.5">
<text x="81.8" y="37.3">Material Requisition (MR)</text>
<text x="97.6" y="41.4">For</text>
<text x="92.2" y="45.7">Production</text>
</g>
<g font-size="3.3">
<text x="5.8" y="32.5">Order No : 4110007</text>
<text x="5.8" y="36.5">Product : Damper</text>
<text x="5.8" y="40.5">Project : 4110007</text>
<text x="141.7" y="37.4">MR No :</text>
<text x="155.5" y="37.4">4110007</text>
<text x="172.7" y="37.4">3070</text>
<text x="189.8" y="37.4">1</text>
<text x="5.8" y="44.5">Client. :</text>
<text x="143.6" y="42.9">Date:</text>
<text x="155.5" y="42.9">02.05.15</text>
<text x="143.8" y="49.5">Rev.:</text>
<text x="160.6" y="49.5">0</text>
<text x="169.7" y="49.5">Page No :</text>
<text x="186.8" y="49.5">1 of 1</text>
<text x="219.2" y="62.4">رابان ه</text>
<text x="225.2" y="62.4">يرظن</text>
</g>
<g font-size="3">
<text x="155.8" y="31.8">Order No</text>
<text x="171.2" y="31.8">Mat. No</text>
<text x="189" y="31.8">SN</text>
<text x="4.8" y="65.4">Pos.</text>
<text x="13" y="63.5">Station</text>
<text x="30.2" y="65.4">Product</text>
<text x="47.6" y="65.4">Sub.Product</text>
<text x="72.7" y="65.4">Part</text>
<text x="88.2" y="65.4">Description</text>
<text x="107.5" y="65.4">Material</text>
<text x="123.9" y="65.3">Dim./Spec.</text>
<text x="144.6" y="63.5">Qty</text>
<text x="156" y="65.4">G.W.(Kg)</text>
<text x="170.6" y="65.4">N.W.(Kg)</text>
<text x="185.3" y="65.4">Scrap(%)</text>
<text x="201.7" y="65.4">Remark</text>
<text x="14.3" y="67.4">/Item</text>
<text x="144.2" y="67.4">(Pcs)</text>
<text x="91.6" y="73.9">زوسن خن</text>
<text x="109.4" y="73.9">تي افرگ</text>
<text x="121.6" y="74.5">10x10x10000</text>
<text x="146.2" y="74.3">1</text>
<text x="203.4" y="74.3">10m</text>
</g>
<g font-size="2.6">
<text x="236.7" y="65.1">تساوخرد</text>
<text x="238.5" y="60.8">هرامش</text>
<text x="216.3" y="69.1">يدوجوم</text>
<text x="225.1" y="69.1">يتساوخرد</text>
<text x="238.5" y="69.3">ديرخ</text>
<text x="6.6" y="74.2">1</text>
<text x="17.3" y="74.2">-</text>
<text x="30.3" y="74.3">Damper</text>
<text x="51.2" y="74.3">Frame</text>
<text x="71" y="74.3">Sealing</text>
<text x="7.5" y="93.9">Prepared By :</text>
<text x="39.4" y="93.9">Checked By :</text>
<text x="71.6" y="93.9">Approved By :</text>
<text x="111.8" y="94">Management :</text>
<text x="9.3" y="97.2">A.Jokar</text>
<text x="39.9" y="97.2">A.Jokar</text>
<text x="13.1" y="106.7">Procurement</text>
<text x="52.3" y="106.7">Q.C.</text>
<text x="80.6" y="106.7">Warehouse</text>
<text x="116.9" y="106.7">Engineering</text>
<text x="153.5" y="106.7">Production</text>
<text x="191.1" y="106.7">Financial Dep't</text>
<text x="231.6" y="106.7">Planning</text>
</g>
</svg>
